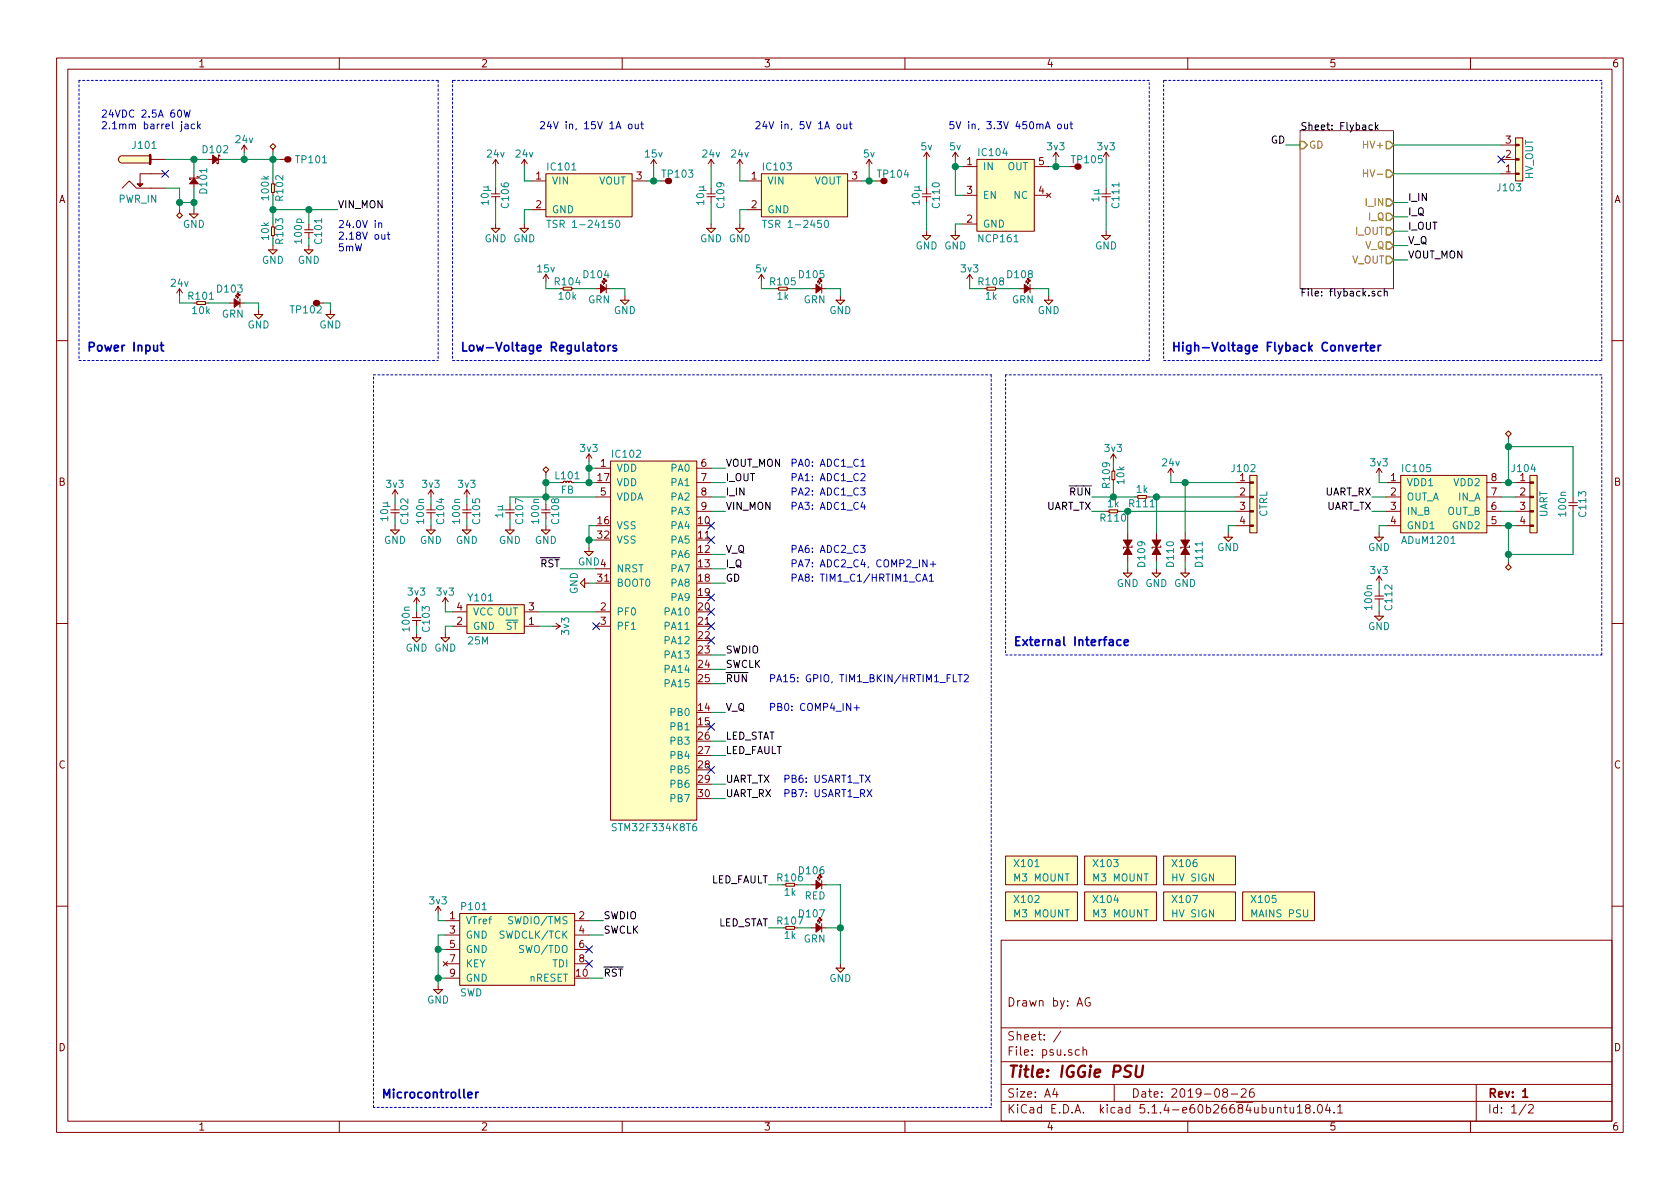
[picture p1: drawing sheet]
<svg xmlns="http://www.w3.org/2000/svg" width="297mm" height="210mm" viewBox="0 0 297 210" stroke-linecap="round" stroke-linejoin="round" font-family="sans-serif">
<g fill="none" stroke="#840000" stroke-width=".18">
<path d="M10 10.3h277v189.9h-277zM12 12.2h273v186.1h-273zM60 10.3v1.9M110 10.3v1.9M160 10.3v1.9M210 10.3v1.9M260 10.3v1.9M168.4 27.7l.5-.8v1.3M168.9 26.9l.5 .8M186.2 27.7l.5-.8v1.3M186.7 26.9l.5 .8M10 60.2h2"/>
<path d="M285 60.2h2M10 110.3h2M72.9 112.8h1.5l-.7 .7zM72.9 109.2h1.5M72.9 109.7h1.5M73.2 106.4l.5-.7v1.2M73.7 108.2v1M73.7 109.7v1M73.7 112v.8M73.7 105.7l.5 .7M78 112.8h1.5l-.8 .7zM78.7 112v.8"/>
<path d="M80 110.7h2.5M80 108.2h2.5M82.5 106.9h10.2v5.1h-10.2zM92.7 110.7h2.5M92.7 108.2h2.5M285 110.3h2M10 160.2h2M177 166.3h108v32h-108zM192.7 176.5a.73 .73 0 0 0-.9 .5 .73 .73 0 0 0 .5 .9l.5-.1v-.5h-.3M285 160.2h2M60 198.3v1.9M110 198.3v1.9"/>
<path d="M160 198.3v1.9M177 194.8h108M177 191.8h108M177 187.8h108M177 181.8h108M186.5 192.5l-.4 1h1M186.8 193v1M187.6 182.3l-1.3 2M190.8 185.7l-.4-.1-.3 .3 .1 .6 .2 .1 .4-.1M191.5 185.7l.2-.1 .3 .1 .1 .9M191.5 185.1v1.5M197 191.8v3"/>
<path d="M210 198.3v1.9M216.5 193.2l-.3-.3 .1-.2a.48 .48 0 0 1 .6-.1l.1 .2-.1 .3-.6 .1a.48 .48 0 0 0 0 .7l.2 .1 .5-.1v-.4l-.2-.3M217.7 193.5h1.1M219.5 192.7l.2-.2h.3l.3 .2v.3v.2l-.9 .8h.9M221.6 192.5a.59 .59 0 0 0-.7 .7l.1 .7 .2 .1 .5-.1 .1-.5-.2-.2-.4-.1-.3 .3M225.9 196l.2-.2 .3 .1 .1 .9M227 195.8h.6M227.2 195.3v1.3l.4 .2M228.1 195.8l.1 .9 .3 .1 .2-.1M228.7 195.8v1M229.4 195.8l.4-.5v1.5M229.4 196.8h.8"/>
<path d="M231.1 196l-.3-.3 .1-.3a.48 .48 0 0 1 .7 .1l-.1 .4a.52 .52 0 0 0-.6 .2 .52 .52 0 0 0 0 .6l.5 .1 .2-.1v-.4l-.2-.3M232.3 196.7v.1M233.1 195.4l.2-.1a.8 .8 0 0 1 .5 .8 .8 .8 0 0 1-.5 .7 1 1 0 0 1-.2-1.4zM234.7 195.2l-.3 1.1h.9M235.1 195.8v1M235.9 196.7v.1M236.5 195.8l.4-.5v1.5M236.5 196.8h.9M260 198.3v1.9M261 191.8v6.5M269.8 195.2l-1.2 2M270.3 195.5l.2-.2h.3l.3 .5-.9 1h.9"/>
</g>
<path d="M269.2 193l.5-.5v1.5M269.2 194h.9" fill="none" stroke="#840000" stroke-width=".3"/>
<path d="M201 188.4l-.2 1.7 .1 .2a.69 .69 0 0 0 .9 0l.3-1.9" fill="none" stroke="#840000" stroke-width=".41"/>
<path d="M229.9 23.1h16.5v27.9h-16.5z" fill="none" stroke="#840084" stroke-width=".18"/>
<path d="M242.6 22.1h-.3l-.3 .2 .1 .6h.5M243.2 21.7v1.2M243.3 22.4l.4 .5M243.7 22.1l-.5 .5M243.1 51.6l-.4-.1-.1 .2v.2l.5 .1v.3h-.5M244.2 51.6l-.4-.1-.2 .2 .1 .6h.5M244.8 51.6l.1-.1 .3 .1 .1 .7M244.8 51.1v1.2" fill="none" stroke="#000" stroke-width=".18"/>
<path d="M229.9 25h.6l.6 .6-.6 .7h-.6zM245.1 25h.6l.7 .6-.7 .7h-.6zM245.1 30.1h.6l.7 .6-.7 .7h-.6zM245.1 37.7h.6l.7 .6-.7 .7h-.6zM245.1 35.2h.6l.7 .6-.7 .6h-.6zM245.1 40.3h.6l.7 .6-.7 .6h-.6zM245.1 45.3h.6l.7 .7-.7 .6h-.6zM245.1 42.8h.6l.7 .6-.7 .7h-.6z" fill="none" stroke="#848400" stroke-width=".25"/>
<path d="M241.1 30v1.3M241.1 30.6h.7" fill="none" stroke="#848400" stroke-width=".18"/>
<g fill="#ffffc2" stroke="#ffffc2" stroke-width=".18">
<path d="M82.5 106.9h10.2v5.1h-10.2z"/>
<path d="M78 112.8h1.5l-.8 .7z"/>
<path d="M72.9 112.8h1.5l-.7 .7z"/>
</g>
<circle cx="190.5" cy="29.5" r=".57" fill="#840000"/>
<g fill="none" stroke="#840000" stroke-width=".18">
<path d="M170.2 29.5h2.5M170.2 34.5h2.5M170.2 39.6h2.5M172.7 28.2h10.2v12.7h-10.2zM182.9 29.5h2.5M182.9 34.5h2.5M185 34.2l.8 .7M185.8 34.2l-.8 .7M168.1 41.7h1.6l-.8 .7zM168.9 40.9v.8M98.3 110.2l.8 .5h-1.3M99.1 110.7l-.8 .5"/>
<path d="M103.4 102.4v1.5l-.8-.8zM103.4 103.1h.7"/>
</g>
<g fill="#ffffc2" stroke="#ffffc2" stroke-width=".18">
<path d="M168.1 41.7h1.6l-.8 .7z"/>
<path d="M103.4 102.4v1.5l-.8-.8z"/>
<path d="M172.7 28.2h10.2v12.7h-10.2z"/>
</g>
<circle cx="156.2" cy="32" r=".57" fill="#840000"/>
<path d="M219.7 157.7h12.7v5.1h-12.7z" fill="#ffffc2" stroke="#ffffc2" stroke-width=".18"/>
<path d="M219.7 157.7h12.7v5.1h-12.7z" fill="none" stroke="#840000" stroke-width=".18"/>
<circle cx="118.1" cy="32" r=".57" fill="#840000"/>
<path d="M209.5 94.2v1.3M209.5 98v1.3M210.3 96.5v.3h-1.5v.2" fill="none" stroke="#840000" stroke-width=".18"/>
<g fill="#840000" stroke="#840000" stroke-width=".18">
<path d="M208.8 95.5h1.5l-.8 1.3z"/>
<path d="M209.5 96.8l.8 1.2h-1.5z"/>
</g>
<circle cx="50.8" cy="28.2" r=".57" fill="#840000"/>
<path d="M49.5 28.2h1.3M57.7 55.6h1.5l-.8 .8zM58.4 54.9v.7" fill="none" stroke="#840000" stroke-width=".18"/>
<path d="M57.7 55.6h1.5l-.8 .8z" fill="#ffffc2" stroke="#ffffc2" stroke-width=".18"/>
<circle cx="55.9" cy="53.6" r=".57" fill="#840000"/>
<g fill="#ffffc2" stroke="#ffffc2" stroke-width=".18">
<path d="M21.1 27.7l.5-.1v1.2a.64 .64 0 0 1-.6-.4 .64 .64 0 0 1 .1-.7z"/>
<path d="M21.6 27.6h5.1v1.2h-5.1z"/>
<path d="M201.2 87.6h1.5v.5h-1.5z"/>
<path d="M95.8 93.7h1.5l-.8 .8z"/>
<path d="M89.4 93.7h1.5l-.7 .8z"/>
<path d="M76.7 175h1.5l-.7 .8z"/>
<path d="M81.3 161.5h20.3v12.7h-20.3z"/>
<path d="M34.8 53.3h1.5v.5h-1.5z"/>
<path d="M99.6 50.8h1.5v.5h-1.5z"/>
<path d="M196.1 90.2h1.5v.5h-1.5z"/>
<path d="M137.7 50.8h1.5v.5h-1.5z"/>
<path d="M174.5 50.8h1.5v.5h-1.5z"/>
<path d="M208.8 101.3h1.5l-.8 .8z"/>
<path d="M203.7 101.3h1.5l-.7 .8z"/>
<path d="M198.6 101.3h1.6l-.8 .8z"/>
<path d="M177.8 157.7h12.7v5.1h-12.7z"/>
<path d="M191.8 157.7h12.7v5.1h-12.7z"/>
<path d="M191.8 151.4h12.7v5.1h-12.7z"/>
<path d="M177.8 151.4h12.7v5.1h-12.7z"/>
<path d="M96.5 30.7h15.3v7.6h-15.3z"/>
<path d="M47.8 25.9l.5-.5 .5 .5-.5 .5z"/>
<path d="M33.5 37.8h1.6l-.8 .8z"/>
<path d="M45 55.6h1.5l-.8 .8z"/>
<path d="M107.9 81.5h15.3v63.5h-15.3z"/>
<path d="M31.7 37.6l.6 .5-.6 .5-.5-.5z"/>
<path d="M109.7 53.1h1.6l-.8 .7z"/>
<path d="M91.9 40.4h1.6l-.8 .7z"/>
<path d="M86.9 40.4h1.5l-.8 .7z"/>
<path d="M138.9 156.2h1.6v.5h-1.6z"/>
<path d="M138.9 163.8h1.6v.5h-1.6z"/>
<path d="M147.8 53.1h1.6l-.8 .7z"/>
<path d="M184.7 53.1h1.5l-.8 .7z"/>
<path d="M147.8 171.2h1.6l-.8 .8z"/>
<path d="M53.8 44.2h1.6l-.8 .8z"/>
<path d="M196.6 83.3h.5v1.5h-.5z"/>
<path d="M47.5 44.2h1.5l-.7 .8z"/>
<path d="M48 40.1h.5v1.6h-.5z"/>
<path d="M48 32.5h.5v1.5h-.5z"/>
<path d="M270.5 84.1h1.3v10.1h-1.3z"/>
<path d="M205.7 151.4h12.7v5.1h-12.7z"/>
<path d="M96 83.1l.5-.6 .5 .6-.5 .5z"/>
<path d="M268 24.4h1.2v7.6h-1.2z"/>
<path d="M247.6 84.1h15.3v10.1h-15.3z"/>
<path d="M163.1 41.7h1.5l-.8 .7z"/>
<path d="M194.8 41.7h1.5l-.7 .7z"/>
<path d="M221 84.1h1.2v10.1h-1.2z"/>
<path d="M243.1 95h1.5l-.8 .8z"/>
<path d="M103.4 97.5h1.5l-.8 .8z"/>
<path d="M243.1 109h1.5l-.8 .7z"/>
<path d="M216.4 95h1.5l-.7 .8z"/>
<path d="M125 40.4h1.5l-.8 .7z"/>
<path d="M69.1 93.7h1.5l-.8 .8z"/>
<path d="M75.4 93.7h1.6l-.8 .8z"/>
<path d="M130 40.4h1.6l-.8 .7z"/>
<path d="M134.6 30.7h15.3v7.6h-15.3z"/>
<path d="M81.8 93.7h1.5l-.8 .8z"/>
<path d="M266.2 76.7l.5-.5 .5 .5-.5 .5z"/>
<path d="M205.7 157.7h12.7v5.1h-12.7z"/>
<path d="M266.7 99.8l.5 .5-.5 .5-.5-.5z"/>
</g>
<g fill="none" stroke="#840000" stroke-width=".18">
<path d="M21.1 27.7l.4-.1h5.2v1.2h-5.1a.64 .64 0 0 1-.6-.4 .64 .64 0 0 1 .1-.7zM21.6 33.3l1.3-1.3 1.2 1.3h5.1M26.7 28.2h2.5M29.2 30.7h-4.4v1.9M31.7 37.6l.6 .5-.6 .5-.5-.5zM31.7 37.1v.5M33.5 37.8h1.6l-.8 .8zM34.3 30.7v.8M34.3 32.5v.8M34.3 37.1v.7M35.1 31.5h-1.6v.2h.3M36.8 28.2h.8"/>
<path d="M38.6 27.4v1.6h-.2v-.3M38.6 28.2h.8M42.7 26.4l.5-.8v1.3M43.2 25.6l.5 .8M47.8 25.9l.5-.5 .5 .5-.5 .5zM48 32.5h.5v1.5h-.5zM48.3 26.4v.5M54.6 39.6v1M86.9 34.3h1.5M86.9 34.8h1.5M87.1 29l.5-.8v1.3M87.6 33.3v1"/>
<path d="M87.6 34.8v1M87.6 39.6v.8M87.6 28.2l.5 .8M92.2 29l.5-.8v1.3M92.7 28.2l.5 .8M92.7 39.6v.8M94 32h2.5M94 37.1h2.5M96.5 30.7h15.3v7.6h-15.3zM111.8 32h2.5M115.1 29l.5-.8v1.3M115.6 28.2l.5 .8"/>
<path d="M125 34.3h1.5M125 34.8h1.5M125.2 29l.5-.8v1.3M125.7 33.3v1M125.7 34.8v1M125.7 39.6v.8M125.7 28.2l.5 .8M130.3 29l.5-.8v1.3M130.8 39.6v.8M130.8 28.2l.5 .8M132.1 32h2.5M132.1 37.1h2.5"/>
<path d="M134.6 30.7h15.3v7.6h-15.3zM149.9 32h2.5M153.2 29l.5-.8v1.3M153.7 28.2l.5 .8M163.1 34.3h1.5M163.1 34.8h1.5M163.3 27.7l.5-.8v1.3M163.8 33.3v1M163.8 34.8v1M163.8 26.9l.5 .8M194.8 34.3h1.5M194.8 34.8h1.5"/>
<path d="M195.1 27.7l.5-.8v1.3M195.6 26.9l.5 .8M195.6 33.3v1M195.6 34.8v1M265.4 28.2h2.6M265.4 30.7h2.6M265.4 25.6h2.6M268 24.4h1.2v7.6h-1.2zM31.2 51.8l.5-.8v1.3M31.7 51l.6 .8M34.8 53.3h1.5v.5h-1.5zM40.6 53.6h.8"/>
<path d="M42.2 51.8h-.3l.3 .3v-.3l-.5 .5h.2l-.2 .3M42.4 52.1h-.2l.2 .2v-.2l-.5 .5h.3l-.3 .2M42.4 52.8v1.6M42.4 53.6h.8M45 55.6h1.5l-.8 .8zM45.7 54.9v.7M47.5 44.2h1.5l-.7 .8zM48 40.1h.5v1.6h-.5zM48.3 43.4v.8M53.8 44.2h1.6l-.8 .8zM53.8 40.6h1.6M53.8 41.1h1.6"/>
<path d="M54.6 41.1v1.1M54.6 43.4v.8M86.9 40.4h1.5l-.8 .7zM91.9 40.4h1.6l-.8 .7zM96 49.3l.5-.8v1.3M96.5 48.5l.5 .8M99.6 50.8h1.5v.5h-1.5zM105.4 51h.8M106.9 49.3h-.2l.2 .2v-.2l-.5 .5h.3l-.3 .2M107.2 49.5h-.3l.3 .3v-.3l-.5 .5h.2l-.2 .3M107.2 50.3v1.5M107.2 51h.7"/>
<path d="M109.7 53.1h1.6l-.8 .7zM110.5 52.3v.8M125 40.4h1.5l-.8 .7zM130 40.4h1.6l-.8 .7zM134.1 49.3l.5-.8v1.3M134.6 48.5l.5 .8M137.7 50.8h1.5v.5h-1.5zM143.5 51h.8M145 49.3h-.2l.2 .2v-.2l-.5 .5h.3l-.3 .2M145.3 49.5h-.3l.3 .3v-.3l-.5 .5h.2l-.2 .3M145.3 51h.7M145.3 50.3v1.5"/>
<path d="M147.8 53.1h1.6l-.8 .7zM148.6 52.3v.8M163.1 41.7h1.5l-.8 .7zM163.8 40.9v.8M170.9 49.3l.5-.8v1.3M171.4 48.5l.6 .8M174.5 50.8h1.5v.5h-1.5zM180.3 51h.8M181.9 49.3h-.3l.3 .2v-.2l-.5 .5h.2l-.2 .2M182.1 49.5h-.2l.2 .3v-.3l-.5 .5h.3l-.3 .3M182.1 51h.8M182.1 50.3v1.5"/>
<path d="M184.7 53.1h1.5l-.8 .7zM185.4 52.3v.8M194.8 41.7h1.5l-.7 .7zM195.6 40.9v.8M266.2 76.7l.5-.5 .5 .5-.5 .5zM266.7 77.2v.5M69.1 93.7h1.5l-.8 .8zM69.1 90.2h1.5M69.1 90.7h1.5M69.3 87.4l.5-.8v1.3M69.8 89.1v1.1M69.8 90.7v1"/>
<path d="M69.8 93v.7M69.8 86.6l.6 .8M75.4 93.7h1.6l-.8 .8zM75.4 90.2h1.6M75.4 90.7h1.6M75.7 87.4l.5-.8v1.3M76.2 89.1v1.1M76.2 90.7v1M76.2 93v.7M76.2 86.6l.5 .8M81.8 93.7h1.5l-.8 .8zM81.8 90.2h1.5"/>
<path d="M81.8 90.7h1.5M82 87.4l.5-.8v1.3M82.5 89.1v1.1M82.5 90.7v1M82.5 93v.7M82.5 86.6l.6 .8M89.4 93.7h1.5l-.7 .8zM89.4 90.2h1.5M89.4 90.7h1.5M90.2 89.1v1.1M90.2 90.7v1M90.2 93v.7"/>
<path d="M95.8 93.7h1.5l-.8 .8zM95.8 90.2h1.5M95.8 90.7h1.5M96 83.1l.5-.6 .5 .6-.5 .5zM96.5 83.6v.5M96.5 89.1v1.1M96.5 90.7v1M96.5 93v.7M103.4 97.5h1.5l-.8 .8zM103.6 81l.5-.7v1.2M104.1 80.3l.5 .7M104.1 96.8v.7"/>
<path d="M105.4 82.8h2.5M105.4 87.9h2.5M107.9 81.5h15.3v63.5h-15.3zM123.2 82.8h2.5M123.2 87.9h2.5M123.2 85.3h2.5M123.2 90.4h2.5M196.1 90.2h1.5v.5h-1.5zM196.3 81l.5-.7v1.2M196.6 83.3h.5v1.5h-.5zM196.8 80.3l.6 .7M199.4 94.2v1.3"/>
<path d="M199.4 98v1.3M200.2 96.5v.3h-1.6v.2M201.2 87.6h1.5v.5h-1.5zM204.5 94.2v1.3M204.5 98v1.3M205.2 96.5v.3h-1.5v.2M206.5 83.6l.5-.8v1.3M207 82.8l.5 .8M216.4 95h1.5l-.7 .8zM217.2 94.2v.8M218.4 87.9h2.6M218.4 85.3h2.6"/>
<path d="M218.4 90.4h2.6M218.4 93h2.6M221 84.1h1.2v10.1h-1.2zM243.1 95h1.5l-.8 .8zM243.3 83.6l.5-.8v1.3M243.8 82.8l.5 .8M243.8 94.2v.8M245.1 87.9h2.5M245.1 85.3h2.5M245.1 90.4h2.5M245.1 93h2.5M247.6 84.1h15.3v10.1h-15.3z"/>
<path d="M262.9 87.9h2.5M262.9 85.3h2.5M262.9 90.4h2.5M262.9 93h2.5M266.7 99.8l.5 .5-.5 .5-.5-.5zM266.7 99.3v.5M268 87.9h2.5M268 85.3h2.5M268 90.4h2.5M268 93h2.5M270.5 84.1h1.3v10.1h-1.3zM277.4 88.9h1.5"/>
<path d="M277.4 89.4h1.5M278.1 87.9v1M278.1 89.4v1M78.2 106.4l.5-.7v1.2M78.7 105.7l.5 .7M105.4 100.6h2.5M105.4 108.2h2.5M105.4 110.7h2.5M198.6 101.3h1.6l-.8 .8zM199.4 100.6v.7M203.7 101.3h1.5l-.7 .8zM204.5 100.6v.7"/>
<path d="M208.8 101.3h1.5l-.8 .8zM209.5 100.6v.7M243.1 109h1.5l-.8 .7zM243.1 105.4h1.5M243.1 105.9h1.5M243.3 102.6l.5-.8v1.3M243.8 104.4v1M243.8 105.9v1M243.8 108.2v.8M243.8 101.8l.5 .8M138.9 156.2h1.6v.5h-1.6zM143.5 156.5h.8"/>
<path d="M145 154.7h-.2l.2 .2v-.2l-.5 .5h.3l-.3 .2M145.3 154.9h-.3l.3 .3v-.3l-.5 .5h.2l-.2 .3M145.3 155.7v1.5M145.3 156.5h.7M177.8 157.7h12.7v5.1h-12.7zM177.8 151.4h12.7v5.1h-12.7zM191.8 157.7h12.7v5.1h-12.7zM191.8 151.4h12.7v5.1h-12.7zM205.7 151.4h12.7v5.1h-12.7zM205.7 157.7h12.7v5.1h-12.7zM76.7 175h1.5l-.7 .8zM77 161l.5-.7v1.2"/>
<path d="M77.5 174.2v.8M77.5 160.3l.5 .7M78.4 170l.7 .8M78.7 162.8h2.6M78.7 165.3h2.6M78.7 167.9h2.6M78.7 170.4h2.6M78.7 173h2.6M79.1 170l-.7 .8M81.3 161.5h20.3v12.7h-20.3zM101.6 162.8h2.5M101.6 165.3h2.5"/>
<path d="M101.6 167.9h2.5M101.6 170.4h2.5M138.9 163.8h1.6v.5h-1.6zM143.5 164.1h.8M145 162.3h-.2l.2 .3v-.3l-.5 .5h.3l-.3 .3M145.3 162.6h-.3l.3 .2v-.2l-.5 .5h.2l-.2 .2M145.3 163.3v1.5M145.3 164.1h.7M147.8 171.2h1.6l-.8 .8zM148.6 170.4v.8"/>
</g>
<g fill="#840000" stroke="#840000" stroke-width=".18">
<path d="M24.3 32.5h1l-.5 .5z"/>
<path d="M26.4 27.3h.3v1.8h-.3z"/>
<path d="M198.6 95.5h1.6l-.8 1.3z"/>
<path d="M199.4 96.8l.8 1.2h-1.6z"/>
<path d="M203.7 95.5h1.5l-.7 1.3z"/>
<path d="M204.5 96.8l.7 1.2h-1.5z"/>
<path d="M37.6 27.4l1 .8-1 .8z"/>
<path d="M41.4 52.8l1 .8-1 .8z"/>
<path d="M34.3 31.5l.8 1h-1.6z"/>
<path d="M106.2 50.3l1 .7-1 .8z"/>
<path d="M144.3 155.7l1 .8-1 .7z"/>
<path d="M144.3 163.3l1 .8-1 .7z"/>
<path d="M144.3 50.3l1 .7-1 .8z"/>
<path d="M181.1 50.3l1 .7-1 .8z"/>
<path d="M270.5 85.2h.6v.3h-.6z"/>
<path d="M270.5 87.8h.6v.2h-.6z"/>
<path d="M270.5 90.3h.6v.2h-.6z"/>
<path d="M270.5 92.8h.6v.3h-.6z"/>
<path d="M268 30.6h.6v.3h-.6z"/>
<path d="M268 28.1h.6v.2h-.6z"/>
<path d="M268 25.5h.6v.3h-.6z"/>
<path d="M221 85.2h.6v.3h-.6z"/>
<path d="M221 87.8h.6v.2h-.6z"/>
<path d="M221 90.3h.6v.2h-.6z"/>
<path d="M221 92.8h.6v.3h-.6z"/>
</g>
<path d="M96.7 39h.7M97.1 39v1.2M109 39.1l.1-.1a.67 .67 0 0 1 .5 .6 .67 .67 0 0 1-.5 .6l-.3-.5zM134.8 39h.7M135.2 39v1.2M145.9 39.1l.1-.1a.67 .67 0 0 1 .5 .6 .67 .67 0 0 1-.5 .6l-.3-.5zM256.5 96.1h.8" fill="none" stroke="#008484" stroke-width=".18"/>
<g fill="none" stroke="#0000c2" stroke-width=".18" stroke-dasharray=".4 .4">
<path d="M14 14.2v49.5M77.5 14.2h-63.5M77.5 14.2v49.5M80 14.2v49.5M203.2 14.2h-123.2M205.7 14.2v49.5M283.2 14.2h-77.5M14 63.7h63.5M66 66.3h109.3M80 63.7h123.2M175.3 66.3v129.5M177.8 66.3v49.5"/>
<path d="M203.2 63.7v-49.5M205.7 63.7h77.5M283.2 63.7v-49.5M283.2 66.3h-105.4M177.8 115.8h105.4M283.2 115.8v-49.5M66 195.8v-129.5M175.3 195.8h-109.3"/>
</g>
<g fill="none" stroke="#008400" stroke-width=".18">
<path d="M29.2 33.3h2.5v3.8M29.2 28.2h7.6M31.7 35.8h2.6M34.3 28.2v2.5M34.3 33.3v3.8M39.4 28.2h10.1M43.2 26.9v1.3M48.3 37.1h11.4M48.3 26.9v5.1M48.3 34.5v5.1M54.6 37.1v2.5M87.6 29.5v3.8"/>
<path d="M87.6 35.8v3.8M92.7 29.5v2.5h1.3M94 37.1h-1.3v2.5M114.3 32h2.5M115.6 29.5v2.5M125.7 29.5v3.8M125.7 35.8v3.8M130.8 29.5v2.5h1.3M132.1 37.1h-1.3v2.5M152.4 32h2.5M153.7 29.5v2.5M163.8 28.2v5.1"/>
<path d="M163.8 35.8v5.1M168.9 28.2v6.3h1.3M168.9 29.5h1.3M170.2 39.6h-1.3v1.3M185.4 29.5h3.8M186.7 28.2v1.3M195.6 28.2v5.1M195.6 35.8v5.1M227.3 25.6h2.6M246.4 25.6h19M246.4 35.8h2.5M246.4 38.3h2.5"/>
<path d="M246.4 30.7h19M31.7 52.3v1.3h2.6M36.8 53.6h3.8M43.2 53.6h2.5v1.3M54.6 42.2v1.2M57.1 53.6h1.3v1.3M96.5 49.8v1.2h2.6M101.6 51h3.8M107.9 51h2.6v1.3M134.6 49.8v1.2h2.6M139.7 51h3.8M146 51h2.6v1.3"/>
<path d="M171.4 49.8v1.2h2.6M176.5 51h3.8M182.9 51h2.5v1.3M246.4 40.9h2.5M246.4 43.4h2.5M246.4 46h2.5M266.7 79h11.4v8.9M266.7 77.7v7.6M69.8 87.9v1.2M69.8 91.7v1.3M76.2 87.9v1.2M76.2 91.7v1.3"/>
<path d="M82.5 87.9v1.2M82.5 91.7v1.3M90.2 91.7v1.3M96.5 85.3h2.6M96.5 84.1v5M96.5 91.7v1.3M101.6 85.3h3.8M104.1 81.5v3.8M104.1 82.8h1.3M104.1 95.5h1.3M105.4 93h-1.3v3.8M105.4 87.9h-15.2v1.2"/>
<path d="M125.7 85.3h2.6M125.7 90.4h2.6M125.7 98h2.6M125.7 87.9h2.6M125.7 82.8h2.6M193 90.4h2.6M193 87.9h7.7M196.8 85.3v2.6M199.4 99.3v1.3M203.2 87.9h15.2M204.5 87.9v6.3M204.5 99.3v1.3"/>
<path d="M207 84.1v1.2h11.4M209.5 85.3v8.9M209.5 99.3v1.3M218.4 93h-1.2v1.2M218.4 90.4h-19v3.8M242.6 90.4h2.5M242.6 87.9h2.5M243.8 84.1v1.2h1.3M245.1 93h-1.3v1.2M265.4 93h2.6M265.4 85.3h2.6M265.4 90.4h2.6"/>
<path d="M265.4 87.9h2.6M266.7 93v6.3M278.1 90.4v7.6h-11.4M73.7 106.9v1.3M73.7 110.7v1.3M78.7 106.9v1.3h1.3M80 110.7h-1.3v1.3M95.2 108.2h10.2M95.2 110.7h2.6M99.1 100.6h6.3M104.1 103.1h1.3M125.7 103.1h2.6"/>
<path d="M125.7 100.6h2.6M125.7 118.4h2.6M125.7 115.8h2.6M243.8 103.1v1.3M243.8 106.9v1.3M125.7 126h2.6M125.7 138.7h2.6M125.7 133.6h2.6M125.7 120.9h2.6M125.7 131.1h2.6M125.7 141.2h2.6M135.9 156.5h2.5"/>
<path d="M141 156.5h2.5M146 156.5h2.6v13.9M77.5 173h1.2M77.5 161.5v1.3h1.2M77.5 167.9h1.2M78.7 165.3h-1.2v8.9M104.1 173h2.6M104.1 165.3h2.6M104.1 162.8h2.6M135.9 164.1h2.5M141 164.1h2.5M146 164.1h2.6"/>
</g>
<g fill="none" stroke="#0000c2" stroke-width=".18">
<path d="M32.5 19.5l.3 1.2 .3-.9 .2 .9 .3-1.2M32.7 22h.5l.1 .8M33.3 22.2l-.5 .1-.1 .2v.2h.6M34.4 22l-.3-.1-.3 .3 .1 .5h.5M35 21.5v1.3M35.1 22.3l.3 .5M35.4 21.9l-.4 .5M67 39.5l.1-.1 .3 .1 .1 .8M67 39.4v.9M111.2 22.1l.1-.2 .4 .2 .1 .4-.2 .2-.3 .1-.1-.1zM112.3 21.9l.1 .8 .3 .1 .2-.1M112.9 21.9v.9"/>
<path d="M113.3 21.9h.5M113.5 21.5v1.1l.3 .2M148.1 22l.3-.1 .3 .3-.2 .5-.3 .1-.2-.3zM149.2 21.9l.1 .8 .3 .1 .1-.1M149.7 21.9v.9M150.2 21.9h.4M150.3 21.5v1.1l.3 .2M187 22.1l.2-.2 .4 .2 .1 .4-.2 .2-.3 .1-.2-.1zM188.2 21.9l.1 .8 .3 .1 .1-.1M188.7 21.9v.9M189.2 21.9h.5M189.4 21.5v1.1l.3 .2"/>
<path d="M67.5 41.5l.1 .8h.3l.1-.1M68 41.5v.8M68.5 41.5h.4M68.7 41v1.1l.2 .2M152.2 86.3h.8l-.5 .5 .4 .1 .1 .4-.3 .2-.5-.1M152.2 96.4h.8l-.5 .5 .4 .1 .1 .5-.3 .2-.5-.1M152.2 81.6l.4-.4v1.3M152.2 83.9l.5-.2 .3 .4-.8 .9h.8M152.2 82.5h.8M152.5 88.8l-.3 .9h.8M152.8 89.2v.9M163.9 99v1.2l-.7-1.2v1.2"/>
<path d="M164.5 99.8h1M165 99.3v.9M163.1 102.8l.4-1.3 .5 1.3M163.2 102.4h.6M164.3 101.9l.4-.4v1.3M164.3 102.8h.7M168.6 119.3v1.3h.6M169.4 119.3h.7M169.7 119.3v1.3M170.5 119.4l.5-.1 .2 .4-.8 .9h.8M151 125.2h1M151.5 124.7v.9"/>
<path d="M153 137.1l.8 1.2M153.3 139.6l.9 1.3M153.8 137.1l-.8 1.2M154.2 139.6l-.9 1.3"/>
</g>
<g fill="none" stroke="#0000c2" stroke-width=".3">
<path d="M28.3 61.1h.6M28.5 60.5v1.3l.1 .2 .3 .1M106.1 61.2l.2-.1 .5 .1 .1 .6-.2 .2-.4 .1-.2-.2zM107.5 61.1v1M107.9 61.1l-.4 .2M109 61.1a.37 .37 0 0 0-.6 .2l.1 .2 .5 .3-.2 .3-.4-.1M239.2 61.6l.7-.2v-.3h-.5l-.2 .2 .1 .7h.6M240.6 61.1v1M241 61.1h-.3l-.1 .2M241.3 61.1h.6M241.5 60.5v1.3l.4 .3M242.3 61.6l.8-.2-.1-.3h-.5l-.2 .2 .1 .7h.6"/>
<path d="M243.7 61.1v1M244.1 61.1h-.3l-.1 .2M198.2 113.2l-.4-.1-.3 .2v.7a.48 .48 0 0 0 .7 .1M198.8 113.6l.7-.1-.1-.3-.4-.1-.2 .2 .1 .8h.5M84.1 193.1v1.1M84.6 193.1l-.3 .1-.2 .2"/>
</g>
<g fill="#008400" stroke="#008400" stroke-width=".25">
<circle cx="48.3" cy="28.2" r=".51"/>
<circle cx="266.7" cy="85.3" r=".51"/>
<circle cx="266.7" cy="98" r=".51"/>
<circle cx="266.7" cy="93" r=".51"/>
<circle cx="34.3" cy="35.8" r=".51"/>
<circle cx="104.1" cy="95.5" r=".51"/>
<circle cx="34.3" cy="28.2" r=".51"/>
<circle cx="266.7" cy="79" r=".51"/>
<circle cx="54.6" cy="37.1" r=".51"/>
<circle cx="31.8" cy="35.8" r=".51"/>
<circle cx="209.6" cy="85.3" r=".51"/>
<circle cx="204.5" cy="87.9" r=".51"/>
<circle cx="199.4" cy="90.4" r=".51"/>
<circle cx="115.6" cy="32" r=".51"/>
<circle cx="153.7" cy="32" r=".51"/>
<circle cx="168.9" cy="29.5" r=".51"/>
<circle cx="186.7" cy="29.5" r=".51"/>
<circle cx="43.2" cy="28.2" r=".51"/>
<circle cx="148.6" cy="164.1" r=".51"/>
<circle cx="77.5" cy="167.9" r=".51"/>
<circle cx="77.5" cy="173" r=".51"/>
<circle cx="104.1" cy="82.8" r=".51"/>
<circle cx="48.3" cy="37.1" r=".51"/>
<circle cx="104.1" cy="85.3" r=".51"/>
<circle cx="196.9" cy="87.9" r=".51"/>
<circle cx="96.5" cy="87.9" r=".51"/>
<circle cx="96.5" cy="85.3" r=".51"/>
</g>
<g fill="none" stroke="#000084" stroke-width=".18">
<path d="M28.6 30.1l1.2 1.2M29.8 30.1l-1.2 1.2M264.8 27.6l1.2 1.2M266 27.6l-1.2 1.2M125.1 92.3l1.2 1.3M125.1 94.9l1.2 1.2M126.3 92.3l-1.2 1.3M126.3 94.9l-1.2 1.2M104.8 110.1l1.2 1.2M106 110.1l-1.2 1.2M125.1 107.6l1.2 1.2M125.1 112.7l1.2 1.2"/>
<path d="M125.1 110.1l1.2 1.2M125.1 105l1.2 1.3M126.3 107.6l-1.2 1.2M126.3 112.7l-1.2 1.2M126.3 110.1l-1.2 1.2M126.3 105l-1.2 1.3M125.1 135.5l1.2 1.2M125.1 127.9l1.2 1.2M126.3 135.5l-1.2 1.2M126.3 127.9l-1.2 1.2M103.5 167.3l1.2 1.2M103.5 169.8l1.2 1.2"/>
<path d="M104.7 167.3l-1.2 1.2M104.7 169.8l-1.2 1.2"/>
</g>
<text font-size="2.8" fill="#840000" x="178" y="190.5">Title: IGGie PSU</text>
<g font-size="2.1" fill="#0000c2">
<text x="15.2" y="62.1">Power Input</text>
<text x="81.3" y="62.1">Low-Voltage Regulators</text>
<text x="207" y="62.1">High-Voltage Flyback Converter</text>
<text x="179.1" y="114.2">External Interface</text>
<text x="67.3" y="194.2">Microcontroller</text>
</g>
<g font-size="2.1" fill="#840000">
<text x="178" y="178">Drawn by: AG</text>
<text x="178" y="184">Sheet: /</text>
<text x="178" y="186.7">File: psu.sch</text>
<text x="178" y="196.9">KiCad E.D.A. kicad 5.1.4-e60b26684ubuntu18.04.1</text>
<text x="178" y="194.1">Size: A4</text>
<text x="200" y="194.1">Date: 2019-08-26</text>
<text x="263" y="194.1">Rev: 1</text>
<text x="263" y="196.9">Id: 1/2</text>
</g>
<g font-size="1.8" fill="#840000">
<text x="35" y="11.9">1</text>
<text x="85" y="11.9">2</text>
<text x="135" y="11.9">3</text>
<text x="185" y="11.9">4</text>
<text x="235" y="11.9">5</text>
<text x="285" y="11.9">6</text>
<text x="171" y="29.2">1</text>
<text x="183.7" y="29.2">5</text>
<text x="266.2" y="27.9">2</text>
<text x="266.2" y="25.4">3</text>
<text x="10.4" y="35.9">A</text>
<text x="94.8" y="31.7">1</text>
<text x="112.5" y="31.7">3</text>
<text x="132.9" y="31.7">1</text>
<text x="150.6" y="31.7">3</text>
<text x="171" y="34.3">3</text>
<text x="183.7" y="34.3">4</text>
<text x="266.2" y="30.5">1</text>
<text x="285.4" y="35.9">A</text>
<text x="94.8" y="36.8">2</text>
<text x="132.9" y="36.8">2</text>
<text x="171" y="39.4">2</text>
<text x="106.2" y="82.5">1</text>
<text x="124" y="82.5">6</text>
<text x="10.4" y="85.9">B</text>
<text x="105.7" y="85.1">17</text>
<text x="106.2" y="87.6">5</text>
<text x="124" y="85.1">7</text>
<text x="124" y="87.6">8</text>
<text x="219.2" y="85.1">1</text>
<text x="219.2" y="87.6">2</text>
<text x="245.9" y="85.1">1</text>
<text x="245.9" y="87.6">2</text>
<text x="263.7" y="87.6">7</text>
<text x="263.7" y="85.1">8</text>
<text x="268.8" y="85.1">1</text>
<text x="268.8" y="87.6">2</text>
<text x="285.4" y="85.9">B</text>
<text x="105.7" y="92.7">16</text>
<text x="105.7" y="95.2">32</text>
<text x="123.5" y="92.7">10</text>
<text x="123.5" y="95.2">11</text>
<text x="124" y="90.2">9</text>
<text x="219.2" y="90.2">3</text>
<text x="219.2" y="92.7">4</text>
<text x="245.9" y="90.2">3</text>
<text x="245.9" y="92.7">4</text>
<text x="263.7" y="92.7">5</text>
<text x="263.7" y="90.2">6</text>
<text x="268.8" y="90.2">3</text>
<text x="268.8" y="92.7">4</text>
<text x="123.5" y="97.8">12</text>
<text x="123.5" y="100.3">13</text>
<text x="80.8" y="107.9">4</text>
<text x="93.5" y="107.9">3</text>
<text x="105.7" y="102.9">31</text>
<text x="106.2" y="107.9">2</text>
<text x="123.5" y="102.9">18</text>
<text x="123.5" y="105.4">19</text>
<text x="123.5" y="107.9">20</text>
<text x="80.8" y="110.5">2</text>
<text x="93.5" y="110.5">1</text>
<text x="106.2" y="110.5">3</text>
<text x="123.5" y="110.5">21</text>
<text x="123.5" y="113">22</text>
<text x="123.5" y="115.6">23</text>
<text x="123.5" y="118.1">24</text>
<text x="123.5" y="120.6">25</text>
<text x="123.5" y="125.7">14</text>
<text x="123.5" y="128.3">15</text>
<text x="123.5" y="130.8">26</text>
<text x="10.4" y="135.9">C</text>
<text x="123.5" y="133.3">27</text>
<text x="123.5" y="135.9">28</text>
<text x="285.4" y="135.9">C</text>
<text x="123.5" y="138.4">29</text>
<text x="123.5" y="141">30</text>
<text x="79.5" y="162.6">1</text>
<text x="79.5" y="165.1">3</text>
<text x="79.5" y="167.6">5</text>
<text x="102.4" y="162.6">2</text>
<text x="102.4" y="165.1">4</text>
<text x="102.4" y="167.6">6</text>
<text x="79.5" y="170.2">7</text>
<text x="79.5" y="172.7">9</text>
<text x="101.9" y="172.7">10</text>
<text x="102.4" y="170.2">8</text>
<text x="10.4" y="185.9">D</text>
<text x="285.4" y="185.9">D</text>
<text x="35" y="199.9">1</text>
<text x="85" y="199.9">2</text>
<text x="135" y="199.9">3</text>
<text x="185" y="199.9">4</text>
<text x="235" y="199.9">5</text>
<text x="285" y="199.9">6</text>
</g>
<g font-size="1.8" fill="#0000c2">
<text x="17.8" y="20.8">24VDC 2.5A 60W</text>
<text x="17.8" y="22.9">2.1mm barrel jack</text>
<text x="95.2" y="22.9">24V in, 15V 1A out</text>
<text x="133.3" y="22.9">24V in, 5V 1A out</text>
<text x="167.6" y="22.9">5V in, 3.3V 450mA out</text>
<text x="59.7" y="40.3">24.0V in</text>
<text x="59.7" y="42.4">2.18V out</text>
<text x="59.7" y="44.4">5mW</text>
<text x="139.7" y="82.5">PA0: ADC1_C1</text>
<text x="139.7" y="85.1">PA1: ADC1_C2</text>
<text x="139.7" y="87.6">PA2: ADC1_C3</text>
<text x="139.7" y="90.2">PA3: ADC1_C4</text>
<text x="139.7" y="97.8">PA6: ADC2_C3</text>
<text x="139.7" y="100.3">PA7: ADC2_C4, COMP2_IN+</text>
<text x="139.7" y="102.9">PA8: TIM1_C1/HRTIM1_CA1</text>
<text x="135.9" y="120.6">PA15: GPIO, TIM1_BKIN/HRTIM1_FLT2</text>
<text x="135.9" y="125.7">PB0: COMP4_IN+</text>
<text x="138.4" y="141">PB7: USART1_RX</text>
<text x="138.4" y="138.4">PB6: USART1_TX</text>
</g>
<g font-size="1.8">
<text x="229.9" y="23">Sheet: Flyback</text>
<text x="224.7" y="25.4">GD</text>
<text x="248.9" y="35.6">I_IN</text>
<text x="59.7" y="36.8">VIN_MON</text>
<text x="248.9" y="38.1">I_Q</text>
<text x="248.9" y="40.6">I_OUT</text>
<text x="248.9" y="43.2">V_Q</text>
<text x="248.9" y="45.7">VOUT_MON</text>
<text x="229.9" y="52.4">File: flyback.sch</text>
<text x="128.3" y="82.5">VOUT_MON</text>
<text x="128.3" y="85.1">I_OUT</text>
<text x="128.3" y="87.6">I_IN</text>
<text x="189.2" y="87.6">RUN</text>
<text x="234.2" y="87.6">UART_RX</text>
<text x="128.3" y="90.2">VIN_MON</text>
<text x="184.9" y="90.2">UART_TX</text>
<text x="234.4" y="90.2">UART_TX</text>
<text x="95.5" y="100.3">RST</text>
<text x="128.3" y="97.8">V_Q</text>
<text x="128.3" y="100.3">I_Q</text>
<text x="128.3" y="102.9">GD</text>
<text x="128.3" y="118.1">SWCLK</text>
<text x="128.3" y="115.6">SWDIO</text>
<text x="128.3" y="120.6">RUN</text>
<text x="128.3" y="125.7">V_Q</text>
<text x="128.3" y="130.8">LED_STAT</text>
<text x="128.3" y="133.3">LED_FAULT</text>
<text x="128.3" y="141">UART_RX</text>
<text x="128.3" y="138.4">UART_TX</text>
<text x="125.6" y="156.2">LED_FAULT</text>
<text x="106.7" y="162.6">SWDIO</text>
<text x="106.7" y="165.1">SWCLK</text>
<text x="126.7" y="163.8">LED_STAT</text>
<text x="106.7" y="172.7">RST</text>
</g>
<g font-size="1.8" fill="#008484">
<text x="23.6" y="26.3">J101</text>
<text x="36" y="27.1">D102</text>
<text x="41.7" y="25.3">24v</text>
<text x="52.5" y="28.9">TP101</text>
<text x="86.2" y="27.9">24v</text>
<text x="91.2" y="27.9">24v</text>
<text x="114.1" y="27.9">15v</text>
<text x="124.3" y="27.9">24v</text>
<text x="129.3" y="27.9">24v</text>
<text x="152.7" y="27.9">5v</text>
<text x="162.9" y="26.6">5v</text>
<text x="167.9" y="26.6">5v</text>
<text x="173.2" y="27.6">IC104</text>
<text x="185.2" y="26.6">3v3</text>
<text x="189.6" y="28.9">TP105</text>
<text x="194.1" y="26.6">3v3</text>
<text x="21" y="35.9">PWR_IN</text>
<text x="36.6" y="34.1" transform="rotate(-90 36.6 34.1)">D101</text>
<text x="47.5" y="35.2" transform="rotate(-90 47.5 35.2)">100k</text>
<text x="50.1" y="35.4" transform="rotate(-90 50.1 35.4)">R102</text>
<text x="97" y="30.1">IC101</text>
<text x="97.5" y="32.6">VIN</text>
<text x="105.8" y="32.6">VOUT</text>
<text x="117.2" y="31.4">TP103</text>
<text x="135.1" y="30.1">IC103</text>
<text x="135.6" y="32.6">VIN</text>
<text x="143.9" y="32.6">VOUT</text>
<text x="155.3" y="31.4">TP104</text>
<text x="173.7" y="30.1">IN</text>
<text x="173.7" y="35.2">EN</text>
<text x="178.1" y="30.1">OUT</text>
<text x="179.3" y="35.2">NC</text>
<text x="194.4" y="35.6" transform="rotate(-90 194.4 35.6)">1µ</text>
<text x="264.9" y="33.8">J103</text>
<text x="271.1" y="31.8" transform="rotate(-90 271.1 31.8)">HV_OUT</text>
<text x="32.3" y="40.3">GND</text>
<text x="86.4" y="36.1" transform="rotate(-90 86.4 36.1)">10µ</text>
<text x="90" y="36.6" transform="rotate(-90 90 36.6)">C106</text>
<text x="97.5" y="37.7">GND</text>
<text x="97.9" y="40.3">TSR 1-24150</text>
<text x="124.5" y="36.1" transform="rotate(-90 124.5 36.1)">10µ</text>
<text x="128.1" y="36.6" transform="rotate(-90 128.1 36.6)">C109</text>
<text x="135.6" y="37.7">GND</text>
<text x="136" y="40.3">TSR 1-2450</text>
<text x="162.6" y="36.1" transform="rotate(-90 162.6 36.1)">10µ</text>
<text x="166.2" y="36.6" transform="rotate(-90 166.2 36.6)">C110</text>
<text x="173.7" y="40.3">GND</text>
<text x="197.9" y="36.6" transform="rotate(-90 197.9 36.6)">C111</text>
<text x="46.3" y="46.7">GND</text>
<text x="47.5" y="42.4" transform="rotate(-90 47.5 42.4)">10k</text>
<text x="52.7" y="46.7">GND</text>
<text x="53.4" y="42.9" transform="rotate(-90 53.4 42.9)">100p</text>
<text x="56.9" y="43" transform="rotate(-90 56.9 43)">C101</text>
<text x="85.7" y="42.8">GND GND</text>
<text x="123.8" y="42.8">GND GND</text>
<text x="161.9" y="44.1">GND GND</text>
<text x="173.2" y="42.8">NCP161</text>
<text x="193.6" y="44.1">GND</text>
<text x="30.3" y="50.7">24v</text>
<text x="33.5" y="53">R101</text>
<text x="38.5" y="51.7">D103</text>
<text x="95" y="48.2">15v</text>
<text x="98.2" y="50.5">R104</text>
<text x="98.9" y="53">10k</text>
<text x="103.3" y="49.2">D104</text>
<text x="104" y="53.6">GRN</text>
<text x="133.7" y="48.2">5v</text>
<text x="136.3" y="50.5">R105</text>
<text x="137.5" y="53">1k</text>
<text x="141.4" y="49.2">D105</text>
<text x="142.1" y="53.6">GRN</text>
<text x="170" y="48.2">3v3</text>
<text x="173.2" y="50.5">R108</text>
<text x="174.3" y="53">1k</text>
<text x="178.2" y="49.2">D108</text>
<text x="178.9" y="53.6">GRN</text>
<text x="34.1" y="55.5">10k</text>
<text x="39.2" y="56.2">GRN</text>
<text x="43.8" y="58.1">GND</text>
<text x="51.5" y="55.4">TP102</text>
<text x="56.5" y="58.1">GND</text>
<text x="108.5" y="55.5">GND</text>
<text x="146.6" y="55.5">GND</text>
<text x="183.5" y="55.5">GND</text>
<text x="102.7" y="79.9">3v3</text>
<text x="108.4" y="80.9">IC102</text>
<text x="109" y="83.4">VDD</text>
<text x="118.7" y="83.4">PA0</text>
<text x="195.4" y="79.9">3v3</text>
<text x="205.5" y="82.5">24v</text>
<text x="217.9" y="83.5">J102</text>
<text x="242.4" y="82.5">3v3</text>
<text x="248.1" y="83.5">IC105</text>
<text x="267.4" y="83.5">J104</text>
<text x="68.4" y="86.3">3v3</text>
<text x="74.7" y="86.3">3v3</text>
<text x="81.1" y="86.3">3v3</text>
<text x="98.3" y="84.8">L101</text>
<text x="99.2" y="87.3">FB</text>
<text x="109" y="86">VDD</text>
<text x="109" y="88.5">VDDA</text>
<text x="118.7" y="86">PA1</text>
<text x="118.7" y="88.5">PA2</text>
<text x="195.9" y="89.7">1k</text>
<text x="198.8" y="85.5" transform="rotate(-90 198.8 85.5)">10k</text>
<text x="199.8" y="89.7">R111</text>
<text x="201" y="87.2">1k</text>
<text x="248.7" y="86">VDD1</text>
<text x="248.7" y="88.5">OUT_A</text>
<text x="257.1" y="86">VDD2</text>
<text x="257.8" y="88.5">IN_A</text>
<text x="68.6" y="91.9" transform="rotate(-90 68.6 91.9)">10µ</text>
<text x="72.2" y="92.5" transform="rotate(-90 72.2 92.5)">C102</text>
<text x="75" y="92.4" transform="rotate(-90 75 92.4)">100n</text>
<text x="78.5" y="92.5" transform="rotate(-90 78.5 92.5)">C104</text>
<text x="81.3" y="92.4" transform="rotate(-90 81.3 92.4)">100n</text>
<text x="84.9" y="92.5" transform="rotate(-90 84.9 92.5)">C105</text>
<text x="89" y="91.4" transform="rotate(-90 89 91.4)">1µ</text>
<text x="92.5" y="92.5" transform="rotate(-90 92.5 92.5)">C107</text>
<text x="95.3" y="92.4" transform="rotate(-90 95.3 92.4)">100n</text>
<text x="98.9" y="92.5" transform="rotate(-90 98.9 92.5)">C108</text>
<text x="109" y="93.6">VSS</text>
<text x="118.7" y="91.1">PA3</text>
<text x="118.7" y="93.6">PA4</text>
<text x="224.1" y="91.5" transform="rotate(-90 224.1 91.5)">CTRL</text>
<text x="248.7" y="91.1">IN_B</text>
<text x="248.7" y="93.6">GND1</text>
<text x="255.9" y="91.1">OUT_B</text>
<text x="257" y="93.6">GND2</text>
<text x="273.6" y="91.6" transform="rotate(-90 273.6 91.6)">UART</text>
<text x="276.9" y="91.2" transform="rotate(-90 276.9 91.2)">100n</text>
<text x="280.5" y="91.3" transform="rotate(-90 280.5 91.3)">C113</text>
<text x="67.9" y="96.2">GND</text>
<text x="74.2" y="96.2">GND</text>
<text x="80.6" y="96.2">GND</text>
<text x="88.2" y="96.2">GND</text>
<text x="94.6" y="96.2">GND</text>
<text x="102.2" y="100">GND4</text>
<text x="109" y="96.1">VSS</text>
<text x="109" y="101.2">NRST</text>
<text x="118.7" y="96.1">PA5</text>
<text x="118.7" y="98.7">PA6</text>
<text x="118.7" y="101.2">PA7</text>
<text x="202.5" y="100.1" transform="rotate(-90 202.5 100.1)">D109</text>
<text x="207.6" y="100.1" transform="rotate(-90 207.6 100.1)">D110</text>
<text x="212.6" y="100.1" transform="rotate(-90 212.6 100.1)">D111</text>
<text x="215.2" y="97.5">GND</text>
<text x="241.9" y="97.5">GND</text>
<text x="242.4" y="101.5">3v3</text>
<text x="248.1" y="96.2">ADuM1201</text>
<text x="72.2" y="105.3">3v3</text>
<text x="77.3" y="105.3">3v3</text>
<text x="82.9" y="106.3">Y101</text>
<text x="102.2" y="105.1" transform="rotate(-90 102.2 105.1)">GND</text>
<text x="109" y="103.8">BOOT0</text>
<text x="118.7" y="103.8">PA8</text>
<text x="118.7" y="106.3">PA9</text>
<text x="197.4" y="103.8">GND GND GND</text>
<text x="242.6" y="107.7" transform="rotate(-90 242.6 107.7)">100n</text>
<text x="246.2" y="107.8" transform="rotate(-90 246.2 107.8)">C112</text>
<text x="72.4" y="111.5" transform="rotate(-90 72.4 111.5)">100n</text>
<text x="76" y="111.6" transform="rotate(-90 76 111.6)">C103</text>
<text x="82.9" y="114">25M</text>
<text x="83.6" y="111.4">GND</text>
<text x="83.6" y="108.8">VCC OUT</text>
<text x="89.4" y="111.4">ST</text>
<text x="100.6" y="112.2" transform="rotate(-90 100.6 112.2)">3v3</text>
<text x="109" y="108.8">PF0</text>
<text x="109" y="111.4">PF1</text>
<text x="117.8" y="108.8">PA10</text>
<text x="117.8" y="111.4">PA11</text>
<text x="117.8" y="113.9">PA12</text>
<text x="241.9" y="111.4">GND</text>
<text x="71.7" y="115.2">GND GND</text>
<text x="117.8" y="116.5">PA13</text>
<text x="117.8" y="119">PA14</text>
<text x="117.8" y="121.5">PA15</text>
<text x="118.7" y="126.6">PB0</text>
<text x="118.7" y="129.2">PB1</text>
<text x="118.7" y="131.7">PB3</text>
<text x="118.7" y="134.2">PB4</text>
<text x="118.7" y="136.8">PB5</text>
<text x="118.7" y="139.3">PB6</text>
<text x="118.7" y="141.9">PB7</text>
<text x="108.7" y="147">STM32F334K8T6</text>
<text x="137.6" y="155.9">R106</text>
<text x="141.4" y="154.6">D106</text>
<text x="179.5" y="155.9">M3 MOUNT</text>
<text x="179.5" y="153.3">X101</text>
<text x="193.4" y="155.9">M3 MOUNT</text>
<text x="193.5" y="153.3">X103</text>
<text x="207.3" y="155.9">HV SIGN</text>
<text x="207.4" y="153.3">X106</text>
<text x="76" y="159.9">3v3</text>
<text x="81.7" y="161">P101</text>
<text x="138.7" y="158.4">1k</text>
<text x="142.3" y="159">RED</text>
<text x="179.5" y="159.7">X102</text>
<text x="193.5" y="159.7">X104</text>
<text x="207.4" y="159.7">X107</text>
<text x="221.4" y="159.7">X105</text>
<text x="82.3" y="163.4">VTref</text>
<text x="82.3" y="166">GND</text>
<text x="88.7" y="166">SWDCLK/TCK</text>
<text x="90.4" y="163.4">SWDIO/TMS</text>
<text x="137.6" y="163.5">R107</text>
<text x="138.7" y="166">1k</text>
<text x="141.4" y="162.2">D107</text>
<text x="142.1" y="166.7">GRN</text>
<text x="179.5" y="162.2">M3 MOUNT</text>
<text x="193.4" y="162.2">M3 MOUNT</text>
<text x="207.3" y="162.2">HV SIGN</text>
<text x="221.4" y="162.2">MAINS PSU</text>
<text x="82.3" y="168.5">GND</text>
<text x="82.3" y="171.1">KEY</text>
<text x="82.3" y="173.6">GND</text>
<text x="92.1" y="168.5">SWO/TDO</text>
<text x="93.6" y="173.6">nRESET</text>
<text x="97.7" y="171.1">TDI</text>
<text x="146.6" y="173.7">GND</text>
<text x="75.5" y="177.5">GND</text>
<text x="81.3" y="176.2">SWD</text>
</g>
<g font-size="1.8" fill="#848400">
<text x="231.4" y="26.3">GD</text>
<text x="241.4" y="26.3">HV+</text>
<text x="241.8" y="31.4">HV-</text>
<text x="239.6" y="41.5">I_OUT</text>
<text x="241.6" y="36.4">I_IN</text>
<text x="242" y="39">I_Q</text>
<text x="239" y="46.6">V_OUT</text>
<text x="241.3" y="44.1">V_Q</text>
</g>
<g font-size="1.8" fill="#008400">
<text x="50.1" y="43" transform="rotate(-90 50.1 43)">R103</text>
<text x="196.3" y="86.2" transform="rotate(-90 196.3 86.2)">R109</text>
<text x="194.7" y="92.2">R110</text>
</g>
</svg>
